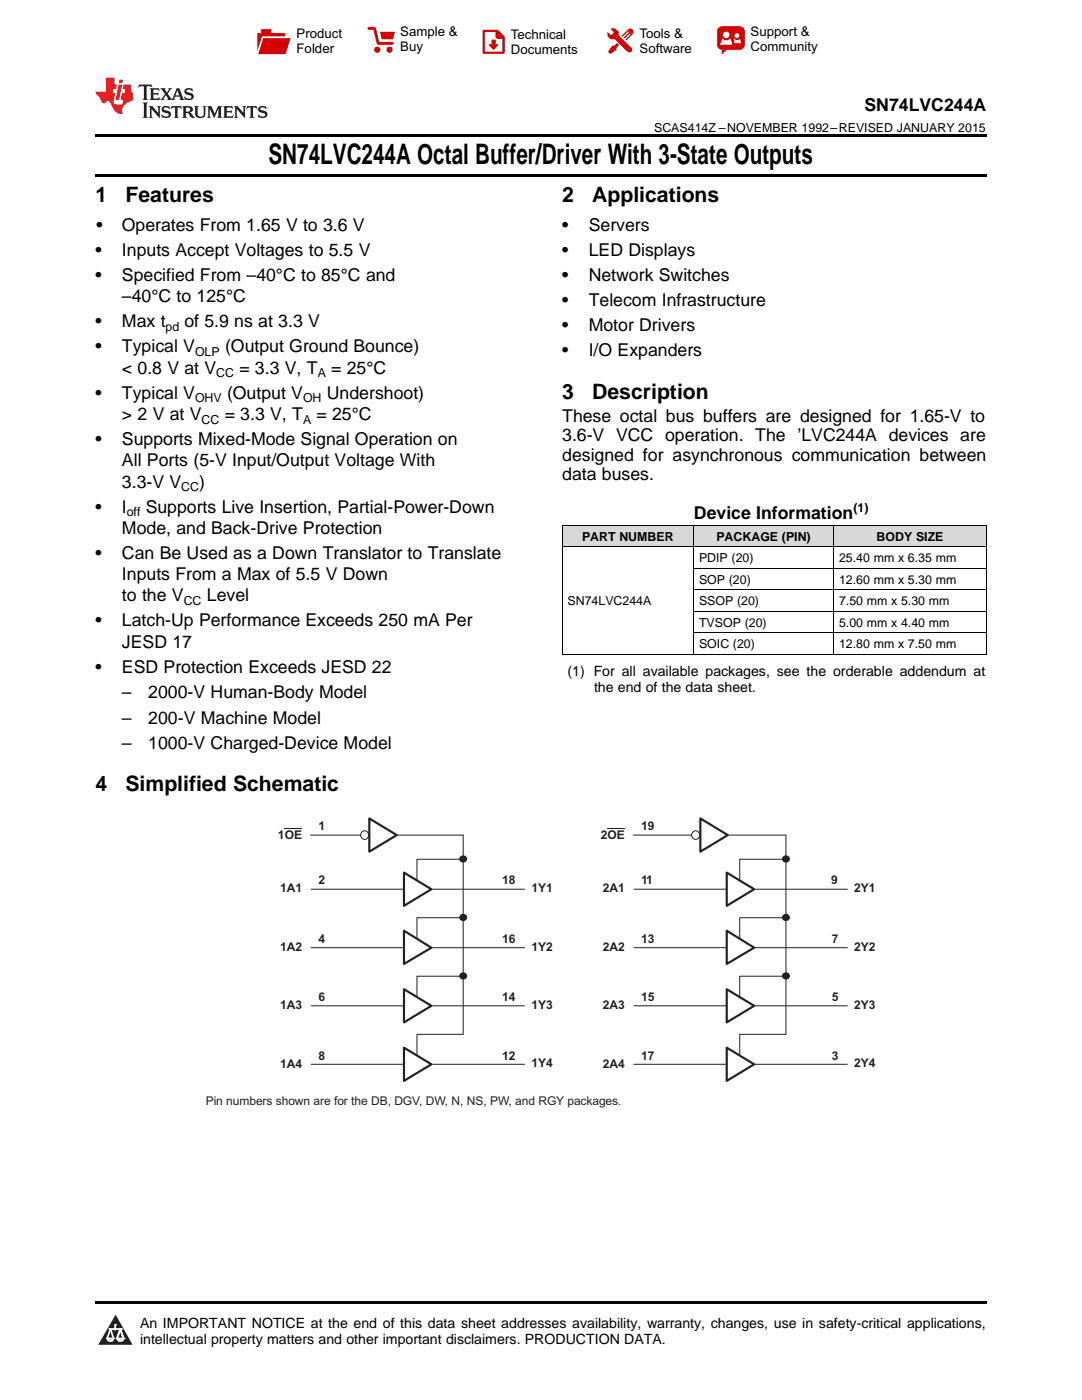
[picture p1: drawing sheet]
<svg xmlns="http://www.w3.org/2000/svg" width="216mm" height="279mm" viewBox="0 0 216 279" stroke-linecap="round" stroke-linejoin="round" font-family="sans-serif">
<g fill="#d8d8d8">
<path d="M112.2 104.8h26.2v4.3h-26.2z"/>
<path d="M138.4 104.8h28v4.3h-28z"/>
<path d="M166.4 104.8h30.4v4.3h-30.4z"/>
</g>
<path d="M23.1 262.4l3.4 6h-6.9z" fill="#231f20"/>
<path d="M21.4 267.1h1.2l-.3 .5h-.3a.55 .55 0 0 1-.6-.5z" fill-rule="evenodd" fill="#fff"/>
<path d="M21.4 267.1h1.2l-.3 .5h-.3a.55 .55 0 0 1-.6-.5z" fill="none" stroke="#231f20" stroke-width=".34"/>
<path d="M21.4 267.1l1.2 .1-.3 .4h-.5z" fill="none" stroke="#fff" stroke-width=".34"/>
<path d="M23 265.3h.1" fill="none" stroke="#fff" stroke-width=".34"/>
<path d="M23 264.4v.9z" fill="#fff"/>
<path d="M23 264.4v.9z" fill="none" stroke="#fff" stroke-width=".34"/>
<circle cx="23" cy="264.4" r=".17" fill="#fff"/>
<path d="M21.9 265.2h.1" fill="none" stroke="#fff" stroke-width=".34"/>
<path d="M21.9 265.2h2.3z" fill="#fff"/>
<path d="M21.9 265.2h2.3z" fill="none" stroke="#fff" stroke-width=".34"/>
<circle cx="24.2" cy="265.2" r=".17" fill="#fff"/>
<path d="M23.3 267.1h.1" fill="none" stroke="#fff" stroke-width=".34"/>
<path d="M24 265.2l-.7 1.9z" fill="#fff"/>
<path d="M24 265.2l-.7 1.9z" fill="none" stroke="#fff" stroke-width=".34"/>
<path d="M24 265.2l.7 1.9z" fill="#fff"/>
<path d="M24 265.2l.7 1.9z" fill="none" stroke="#fff" stroke-width=".34"/>
<path d="M24.6 267.1h.1" fill="none" stroke="#fff" stroke-width=".34"/>
<circle cx="21.4" cy="267.1" r=".17" fill="#fff"/>
<path d="M22.1 265.2l-.7 1.9z" fill="#fff"/>
<path d="M22.1 265.2l-.7 1.9z" fill="none" stroke="#fff" stroke-width=".34"/>
<path d="M22.1 265.2l.5 1.9z" fill="#fff"/>
<path d="M22.1 265.2l.5 1.9z" fill="none" stroke="#fff" stroke-width=".34"/>
<circle cx="22.6" cy="267.1" r=".17" fill="#fff"/>
<path d="M23.4 267.1h1.3a.65 .65 0 0 1-.7 .5 .65 .65 0 0 1-.6-.5z" fill-rule="evenodd" fill="#fff"/>
<path d="M23.4 267.1h1.3a.65 .65 0 0 1-.7 .5 .65 .65 0 0 1-.6-.5z" fill="none" stroke="#231f20" stroke-width=".34"/>
<path d="M23.4 267.1h1.3l-.4 .5h-.6z" fill="none" stroke="#fff" stroke-width=".34"/>
<path d="M23.3 267.1h.1" fill="none" stroke="#fff" stroke-width=".34"/>
<circle cx="24.7" cy="267.1" r=".17" fill="#fff"/>
<path d="M19 259.7h177.8v.5h-177.8z" fill="#000"/>
<path d="M56.8 165.4h3.4M62 166.7h30.4v39.7M62.1 177.5h42.6M92.4 171.5h-9.2v4.5" fill="none" stroke="#241f21" stroke-width=".2"/>
<circle cx="92.4" cy="171.5" r=".61" fill="#241f21"/>
<circle cx="92.4" cy="171.5" r=".61" fill="none" stroke="#241f21" stroke-width=".29"/>
<path d="M73.7 163.3l5.5 3.4-5.5 3.3z" fill="#fff"/>
<path d="M73.7 163.3l5.5 3.4-5.5 3.3z" fill="none" stroke="#241f21" stroke-width=".43"/>
<circle cx="72.7" cy="166.6" r=".83" fill="#fff"/>
<circle cx="72.7" cy="166.6" r=".83" fill="none" stroke="#241f21" stroke-width=".2"/>
<path d="M80.6 174.1l5.5 3.4-5.5 3.3z" fill="#fff"/>
<path d="M80.6 174.1l5.5 3.4-5.5 3.3z" fill="none" stroke="#241f21" stroke-width=".43"/>
<path d="M62.1 189.1h42.6M92.4 183.2h-9.2v4.5" fill="none" stroke="#241f21" stroke-width=".2"/>
<path d="M80.6 185.7l5.5 3.4-5.5 3.3z" fill="#fff"/>
<path d="M80.6 185.7l5.5 3.4-5.5 3.3z" fill="none" stroke="#241f21" stroke-width=".43"/>
<path d="M92.4 194.8h-9.2v4.5M62.1 200.7h42.6" fill="none" stroke="#241f21" stroke-width=".2"/>
<path d="M80.6 197.4l5.5 3.3-5.5 3.3z" fill="#fff"/>
<path d="M80.6 197.4l5.5 3.3-5.5 3.3z" fill="none" stroke="#241f21" stroke-width=".43"/>
<path d="M62.1 212.4h42.6M92.4 206.4h-9.2v4.6" fill="none" stroke="#241f21" stroke-width=".2"/>
<path d="M80.6 209.1l5.5 3.3-5.5 3.3z" fill="#fff"/>
<path d="M80.6 209.1l5.5 3.3-5.5 3.3z" fill="none" stroke="#241f21" stroke-width=".43"/>
<circle cx="92.4" cy="183.1" r=".61" fill="#241f21"/>
<circle cx="92.4" cy="183.1" r=".61" fill="none" stroke="#241f21" stroke-width=".29"/>
<circle cx="92.4" cy="194.8" r=".61" fill="#241f21"/>
<circle cx="92.4" cy="194.8" r=".61" fill="none" stroke="#241f21" stroke-width=".29"/>
<path d="M121.2 165.4h3.4M126.4 166.7h30.4v39.7M126.5 177.5h42.6M156.8 171.5h-9.2v4.5" fill="none" stroke="#241f21" stroke-width=".2"/>
<circle cx="156.8" cy="171.5" r=".61" fill="#241f21"/>
<circle cx="156.8" cy="171.5" r=".61" fill="none" stroke="#241f21" stroke-width=".29"/>
<path d="M145 174.1l5.5 3.4-5.5 3.3z" fill="#fff"/>
<path d="M145 174.1l5.5 3.4-5.5 3.3z" fill="none" stroke="#241f21" stroke-width=".43"/>
<path d="M126.5 189.1h42.6M156.8 183.2h-9.2v4.5" fill="none" stroke="#241f21" stroke-width=".2"/>
<path d="M145 185.7l5.5 3.4-5.5 3.3z" fill="#fff"/>
<path d="M145 185.7l5.5 3.4-5.5 3.3z" fill="none" stroke="#241f21" stroke-width=".43"/>
<path d="M156.8 194.8h-9.2v4.5M126.5 200.7h42.6" fill="none" stroke="#241f21" stroke-width=".2"/>
<path d="M145 197.4l5.5 3.3-5.5 3.3z" fill="#fff"/>
<path d="M145 197.4l5.5 3.3-5.5 3.3z" fill="none" stroke="#241f21" stroke-width=".43"/>
<path d="M126.5 212.4h42.6M156.8 206.4h-9.2v4.6" fill="none" stroke="#241f21" stroke-width=".2"/>
<path d="M145 209.1l5.5 3.3-5.5 3.3z" fill="#fff"/>
<path d="M145 209.1l5.5 3.3-5.5 3.3z" fill="none" stroke="#241f21" stroke-width=".43"/>
<circle cx="156.8" cy="183.1" r=".61" fill="#241f21"/>
<circle cx="156.8" cy="183.1" r=".61" fill="none" stroke="#241f21" stroke-width=".29"/>
<circle cx="156.8" cy="194.8" r=".61" fill="#241f21"/>
<circle cx="156.8" cy="194.8" r=".61" fill="none" stroke="#241f21" stroke-width=".29"/>
<path d="M139.8 163.3l5.4 3.4-5.4 3.3z" fill="#fff"/>
<path d="M139.8 163.3l5.4 3.4-5.4 3.3z" fill="none" stroke="#241f21" stroke-width=".43"/>
<circle cx="138.8" cy="166.6" r=".83" fill="#fff"/>
<circle cx="138.8" cy="166.6" r=".83" fill="none" stroke="#241f21" stroke-width=".2"/>
<path d="M112.2 109.1h84.6M112.2 104.8h84.6M112.2 104.8v25.9M138.4 104.8v25.9M138.4 117.7h58.4M138.4 113.4h58.4M166.3 104.8v25.9M196.8 104.8v25.9M112.2 130.6h84.6M138.4 126.3h58.4M138.4 122h58.4" fill="none" stroke="#000" stroke-width=".2"/>
<path d="M19 34.8h177.8v.5h-177.8zM19 26.8h177.8v.6h-177.8z" fill="#000"/>
<path d="M27.7 16.9l-.1 .6 .6-.3h.5v.2v2.2l-.2 .4h1l-.2-.4v-2.2v-.2h.5l.6 .3-.2-.6zM29.9 17.6l.2 .4v1.6l-.2 .4h1.9l.1-.6a1.09 1.09 0 0 1-1.3 .1v-.6h.6l.4 .2v-.7l-.2 .2h-.8v-.6l.2-.1a1.01 1.01 0 0 1 1 .3l-.1-.6zM32 17.6l.9 1.2-1 1.2h.9l-.2-.3 .5-.7 .5 .7-.3 .3h1.7l-.2-.3 .1-.4h1l.1 .4-.2 .3h1l-.3-.4-.7-2h-.5l-1 2.2-.8-1.1 .9-1.1h-.9l.2 .2-.4 .7-.4-.7 .2-.2zM35.4 18l.4 1h-.8zM37 17.7a.66 .66 0 0 0-.2 .8 .66 .66 0 0 0 .6 .4l.7 .2 .1 .2a.8 .8 0 0 1-.7 .4 .8 .8 0 0 1-.7-.5l.1 .8 .2-.2a.94 .94 0 0 0 1.1 .1 .94 .94 0 0 0 .4-.9 1.48 1.48 0 0 0-1.3-.6v-.4a1.1 1.1 0 0 1 1.2 .2l-.2-.6-.2 .1-.5-.1zM28.5 20.4l.2 .4v2.3l-.2 .4h1l-.2-.4v-2.3l.2-.4zM29.7 21.2l.2 .4v1.5l-.2 .4h.8l-.3-.4 .1-1.3 1.6 1.8v-2l.2-.4h-.7l.2 .2v1.1l-1.2-1.3zM32.5 21.3a.66 .66 0 0 0-.2 .8 .66 .66 0 0 0 .6 .4l.6 .2 .2 .2a.8 .8 0 0 1-.8 .4 .8 .8 0 0 1-.7-.5l.2 .7 .2-.1a.94 .94 0 0 0 1 .1 .94 .94 0 0 0 .5-1 1.47 1.47 0 0 0-1.3-.6l-.1-.3a1.1 1.1 0 0 1 1.3 .2l-.2-.6-.2 .1-.5-.2zM34.3 21.2l-.2 .6a.64 .64 0 0 1 .8-.3v1.6l-.2 .4h1l-.3-.4 .1-1.6a.66 .66 0 0 1 .8 .3l-.2-.6zM36.3 21.2l.3 .4v1.5l-.3 .4h1l-.2-.2v-.7h.5l.1 .1a.8 .8 0 0 0 1.2 .7l-1-1a.62 .62 0 0 0 .6-.5 .62 .62 0 0 0-.6-.7zM37.1 21.5h.1a.48 .48 0 0 1 .6 0 .48 .48 0 0 1 .1 .6l-.2 .1-.6 .1zM38.7 21.2l.2 .2a2.29 2.29 0 0 0 .4 2 1.05 1.05 0 0 0 1.7-.7v-1.3l.2-.2h-.8l.2 .4v1.1a.61 .61 0 0 1-.6 .6 .61 .61 0 0 1-.6-.6v-1.1l.3-.4zM41.3 21.2l.3 .4v1.5l-.3 .4h.8l-.2-.4v-1.4l.8 1.9 .9-1.9v1.4l-.2 .4h.9l-.2-.4v-1.5l.2-.4h-.8l-.7 1.5-.6-1.5zM44.5 21.2l.2 .4v1.5l-.2 .4h1.9l.2-.6a1.1 1.1 0 0 1-1.4 .2v-.7h.6l.4 .2v-.6l-.2 .1-.8 .1v-.6l.2-.1a1.02 1.02 0 0 1 1.1 .2l-.2-.5zM46.7 21.2l.2 .4v1.5l-.2 .4h.8l-.3-.4 .1-1.3 1.6 1.8v-2l.2-.4h-.7l.2 .2v1.1l-1.2-1.3zM49.3 21.2l-.1 .6a.64 .64 0 0 1 .8-.3v1.6l-.3 .4h1l-.2-.4v-1.6a.66 .66 0 0 1 .8 .3l-.1-.6zM51.7 21.3a.66 .66 0 0 0-.2 .7 .66 .66 0 0 0 .7 .5l.6 .2 .1 .2a.8 .8 0 0 1-.7 .4 .8 .8 0 0 1-.7-.5l.1 .7 .2-.1a.94 .94 0 0 0 1.1 .1 .94 .94 0 0 0 .4-1 1.48 1.48 0 0 0-1.2-.6l-.1-.3a1.1 1.1 0 0 1 1.2 .2l-.2-.6-.1 .1-.6-.2z" fill="#231f20"/>
<path d="M21.1 15.5v2.8h-2v.4l.9 .9a.96 .96 0 0 0 1 1 .59 .59 0 0 1 .5-.4 .59 .59 0 0 1 .5 .3l.4 .8a1.61 1.61 0 0 0 2.1 1.3 1.63 1.63 0 0 1 1.1-2.2l.9-.3v-1.5a1.6 1.6 0 0 1-.4-1.7h-1.4l-.2 .9h.5l-.2 .8h-.5l-.2 1v.3h.5l-.2 .9h-.7a.74 .74 0 0 1-1-.6l.3-1.6h-.5l.2-.8h.5l.1-.9h-.4v-1.4zM23.7 16.9l-.7 3h.8l.6-3zM23.8 15.9l-.1 .7h.7l.2-.7z" fill="#ee1d23"/>
<g fill="#d60000">
<path d="M52.1 5.8h2v.8h2.8v4.2h-5.5v-4.2h.7z" fill-rule="evenodd"/>
<path d="M52.4 7.5h5.6l-1 3.3h-5.6z" fill-rule="evenodd"/>
</g>
<path d="M52.4 7.4h5.7l-.1 .1h-5.5l-1.1 3.3z" fill-rule="evenodd" fill="#fff"/>
<path d="M52.4 7.4h5.7l-.1 .1h-5.5l-1.1 3.3z" fill="none" stroke="#fff" stroke-width=".2"/>
<path d="M73.6 5.7h1.1l.7 2.9h2.9" fill="none" stroke="#d60000" stroke-width=".55"/>
<g fill="#d60000">
<path d="M75.8 6.3h3l-.4 1.6h-2.2z" fill-rule="evenodd"/>
<circle cx="75.3" cy="9.9" r=".62"/>
<circle cx="77.7" cy="9.9" r=".62"/>
</g>
<path d="M96.5 6.2h2.7l1.3 1.2v3.1h-4z" fill="none" stroke="#d60000" stroke-width=".44"/>
<g fill="#d60000">
<path d="M98.1 7.9h.8v1h.5l-.9 1.1-1-1v-.1h.6z" fill-rule="evenodd"/>
<path d="M98.9 6.2h.3l1.3 1.2v.4h-1.3l-.3-.4z" fill-rule="evenodd"/>
<path d="M121.9 5.7h.8l.7 .6 .1 .7 2.5 2.5-.8 .8-2.3-2.3-1.1-.2-.6-.6v-.8l.7 .6 .5-.4v-.2l-.5-.5z" fill-rule="evenodd"/>
<path d="M122.2 9.1h.4l.5-.5 .4 .4-.5 .5v.4l-1.2 .9-.5-.5z" fill-rule="evenodd"/>
<path d="M125.3 5.9a.67 .67 0 0 1 .9 0 .67 .67 0 0 1 0 .9z" fill-rule="evenodd"/>
<path d="M125.3 5.9l.9 .9-1.2 1.2h-.2v-.2l1-.9v-.2h-.2l-.9 1h-.2v-.2l.9-1 .1-.2h-.3l-.9 1h-.2v-.2z" fill-rule="evenodd"/>
<circle cx="125.6" cy="9.9" r=".54"/>
</g>
<path d="M123.3 6.3v.7" fill="none" stroke="#d60000" stroke-width=".2"/>
<g fill="#d60000">
<path d="M143.4 5.5l.6-.2h3.6a.95 .95 0 0 1 1 .9v2.8a.95 .95 0 0 1-1 .9h-3.6a.95 .95 0 0 1-.9-.9v-2.8z" fill-rule="evenodd"/>
<path d="M144 9.9h.9l-.7 .9h-.2z" fill-rule="evenodd"/>
</g>
<g fill="#fff">
<path d="M146.6 8.6h1.3z"/>
<path d="M144.1 7.8h.3l.1 .2h.8l.2-.2h.3l.4 1.1h-2.5z" fill-rule="evenodd"/>
<path d="M146.4 7.8h.3l.1 .2h.5l.2-.2h.2l.2 .8h-1.3z" fill-rule="evenodd"/>
<circle cx="144.9" cy="6.9" r=".65"/>
<circle cx="147" cy="7.1" r=".48"/>
</g>
<text font-size="5.6" x="53.6" y="32.8">SN74LVC244A Octal Buffer/Driver With 3-State Outputs</text>
<g font-size="4.2">
<text x="19" y="40.4">1</text>
<text x="25" y="40.4">Features</text>
<text x="112.2" y="40.4">2</text>
<text x="118.2" y="40.4">Applications</text>
<text x="112.2" y="79.6">3</text>
<text x="118.2" y="79.6">Description</text>
<text x="19" y="157.9">4</text>
<text x="25" y="157.9">Simplified Schematic</text>
</g>
<g font-size="3.5">
<text x="172.5" y="22.2">SN74LVC244A</text>
<text x="19.2" y="46.1">•</text>
<text x="24.3" y="46.1">Operates From 1.65 V to 3.6 V</text>
<text x="112.2" y="46.1">•</text>
<text x="117.5" y="46.1">Servers</text>
<text x="19" y="51.1">•</text>
<text x="24.3" y="51.1">Inputs Accept Voltages to 5.5 V</text>
<text x="112.2" y="51.1">•</text>
<text x="117.5" y="51.1">LED Displays</text>
<text x="19" y="56.1">•</text>
<text x="24.3" y="56.1">Specified From –40°C to 85°C and</text>
<text x="112.2" y="56.1">•</text>
<text x="117.5" y="56.1">Network Switches</text>
<text x="19" y="65.3">•</text>
<text x="24.3" y="60.3">–40°C to 125°C</text>
<text x="24.3" y="65.3">Max t</text>
<text x="36.8" y="65.3">of 5.9 ns at 3.3 V</text>
<text x="112.2" y="61.1">•</text>
<text x="117.5" y="61.1">Telecom Infrastructure</text>
<text x="19" y="70.3">•</text>
<text x="24.3" y="70.3">Typical V</text>
<text x="44.9" y="70.3">(Output Ground Bounce)</text>
<text x="112.2" y="66.1">•</text>
<text x="112.2" y="71.1">•</text>
<text x="117.5" y="66.1">Motor Drivers</text>
<text x="117.5" y="71.1">I/O Expanders</text>
<text x="24.3" y="74.6">&lt; 0.8 V at V</text>
<text x="47.8" y="74.6">= 3.3 V, T</text>
<text x="66.1" y="74.6">= 25°C</text>
<text x="19" y="79.6">•</text>
<text x="24.3" y="79.6">Typical V</text>
<text x="24.3" y="83.8">&gt; 2 V at V</text>
<text x="44.8" y="83.8">= 3.3 V, T</text>
<text x="45.3" y="79.6">(Output V</text>
<text x="63.1" y="83.8">= 25°C</text>
<text x="65.2" y="79.6">Undershoot)</text>
<text x="19" y="88.8">•</text>
<text x="24.3" y="88.8">Supports Mixed-Mode Signal Operation on</text>
<text x="112.2" y="84.2">These octal bus buffers are designed for 1.65-V to</text>
<text x="112.2" y="88.1">3.6-V VCC operation. The ’LVC244A devices are</text>
<text x="24.3" y="93.1">All Ports (5-V Input/Output Voltage With</text>
<text x="112.2" y="92">designed for asynchronous communication between</text>
<text x="112.2" y="95.8">data buses.</text>
<text x="24.3" y="97.3">3.3-V V</text>
<text x="39.7" y="97.3">)</text>
<text x="19" y="102.3">•</text>
<text x="24.3" y="102.3">I</text>
<text x="24.3" y="106.5">Mode, and Back-Drive Protection</text>
<text x="29.1" y="102.3">Supports Live Insertion, Partial-Power-Down</text>
<text x="138.5" y="103.6">Device Information</text>
<text x="19" y="111.5">•</text>
<text x="24.3" y="111.5">Can Be Used as a Down Translator to Translate</text>
<text x="24.3" y="115.8">Inputs From a Max of 5.5 V Down</text>
<text x="19" y="125">•</text>
<text x="24.3" y="120">to the V</text>
<text x="24.3" y="125">Latch-Up Performance Exceeds 250 mA Per</text>
<text x="41.3" y="120">Level</text>
<text x="24.3" y="129.3">JESD 17</text>
<text x="19" y="134.3">•</text>
<text x="24.3" y="134.3">ESD Protection Exceeds JESD 22</text>
<text x="24.3" y="139.3">–</text>
<text x="29.6" y="139.3">2000-V Human-Body Model</text>
<text x="24.3" y="144.4">–</text>
<text x="24.3" y="149.5">–</text>
<text x="29.6" y="144.4">200-V Machine Model</text>
<text x="29.6" y="149.5">1000-V Charged-Device Model</text>
</g>
<g font-size="2.8">
<text x="113.2" y="134.9">(1) For all available packages, see the orderable addendum at</text>
<text x="118.5" y="138.1">the end of the data sheet.</text>
<text x="27.9" y="265">An IMPORTANT NOTICE at the end of this data sheet addresses availability, warranty, changes, use in safety-critical applications,</text>
<text x="27.9" y="268.2">intellectual property matters and other important disclaimers. PRODUCTION DATA.</text>
</g>
<g font-size="2.6">
<text x="59.2" y="7.6">Product</text>
<text x="59.2" y="10.6">Folder</text>
<text x="79.9" y="7.3">Sample &amp;</text>
<text x="79.9" y="10.2">Buy</text>
<text x="101.9" y="7.8">Technical</text>
<text x="101.9" y="10.8">Documents</text>
<text x="127.6" y="7.6">Tools &amp;</text>
<text x="127.6" y="10.6">Software</text>
<text x="149.8" y="7.2">Support &amp;</text>
<text x="149.8" y="10.2">Community</text>
</g>
<g font-size="2.5">
<text x="130.5" y="26.3">SCAS414Z –NOVEMBER 1992–REVISED JANUARY 2015</text>
<text x="33" y="66">pd</text>
<text x="38.9" y="71">OLP</text>
<text x="43.1" y="75.3">CC</text>
<text x="63.4" y="75.3">A</text>
<text x="38.9" y="80.3">OHV</text>
<text x="60.5" y="80.3">OH</text>
<text x="40.2" y="84.5">CC</text>
<text x="60.5" y="84.5">A</text>
<text x="36.2" y="98">CC</text>
<text x="25.3" y="103">off</text>
<text x="116.1" y="107.9">PART NUMBER</text>
<text x="142.9" y="107.9">PACKAGE (PIN)</text>
<text x="170.3" y="102.2">(1)</text>
<text x="174.9" y="107.9">BODY SIZE</text>
<text x="139.5" y="112.2">PDIP (20)</text>
<text x="167.4" y="112.2">25.40 mm x 6.35 mm</text>
<text x="139.5" y="116.5">SOP (20)</text>
<text x="167.4" y="116.5">12.60 mm x 5.30 mm</text>
<text x="36.7" y="120.7">CC</text>
<text x="113.2" y="120.8">SN74LVC244A</text>
<text x="139.5" y="120.8">SSOP (20)</text>
<text x="139.5" y="125.1">TVSOP (20)</text>
<text x="167.4" y="120.8">7.50 mm x 5.30 mm</text>
<text x="167.4" y="125.1">5.00 mm x 4.40 mm</text>
<text x="139.5" y="129.4">SOIC (20)</text>
<text x="167.4" y="129.4">12.80 mm x 7.50 mm</text>
</g>
<g font-size="2.4" fill="#241f21">
<text x="55.5" y="167.4">1OE</text>
<text x="63.5" y="165.7">1</text>
<text x="119.9" y="167.4">2OE</text>
<text x="127.9" y="165.7">19</text>
<text x="55.9" y="178">1A1</text>
<text x="63.5" y="176.5">2</text>
<text x="100.2" y="176.5">18</text>
<text x="106" y="178">1Y1</text>
<text x="120.3" y="178">2A1</text>
<text x="127.9" y="176.5">11</text>
<text x="165.8" y="176.5">9</text>
<text x="170.4" y="178">2Y1</text>
<text x="55.9" y="189.7">1A2</text>
<text x="63.5" y="188.1">4</text>
<text x="100.2" y="188.1">16</text>
<text x="106" y="189.7">1Y2</text>
<text x="120.3" y="189.7">2A2</text>
<text x="127.9" y="188.1">13</text>
<text x="166" y="188.1">7</text>
<text x="170.4" y="189.7">2Y2</text>
<text x="55.9" y="201.4">1A3</text>
<text x="63.5" y="199.8">6</text>
<text x="100.2" y="199.8">14</text>
<text x="106" y="201.3">1Y3</text>
<text x="120.3" y="201.4">2A3</text>
<text x="127.9" y="199.8">15</text>
<text x="166" y="199.8">5</text>
<text x="170.4" y="201.3">2Y3</text>
<text x="55.9" y="213">1A4</text>
<text x="63.5" y="211.5">8</text>
<text x="100.2" y="211.5">12</text>
<text x="106" y="213">1Y4</text>
<text x="120.3" y="213">2A4</text>
<text x="127.9" y="211.5">17</text>
<text x="166" y="211.5">3</text>
<text x="170.4" y="213">2Y4</text>
<text x="41.1" y="220.5">Pin numbers shown are for the DB, DGV, DW, N, NS, PW, and RGY packages.</text>
</g>
</svg>
